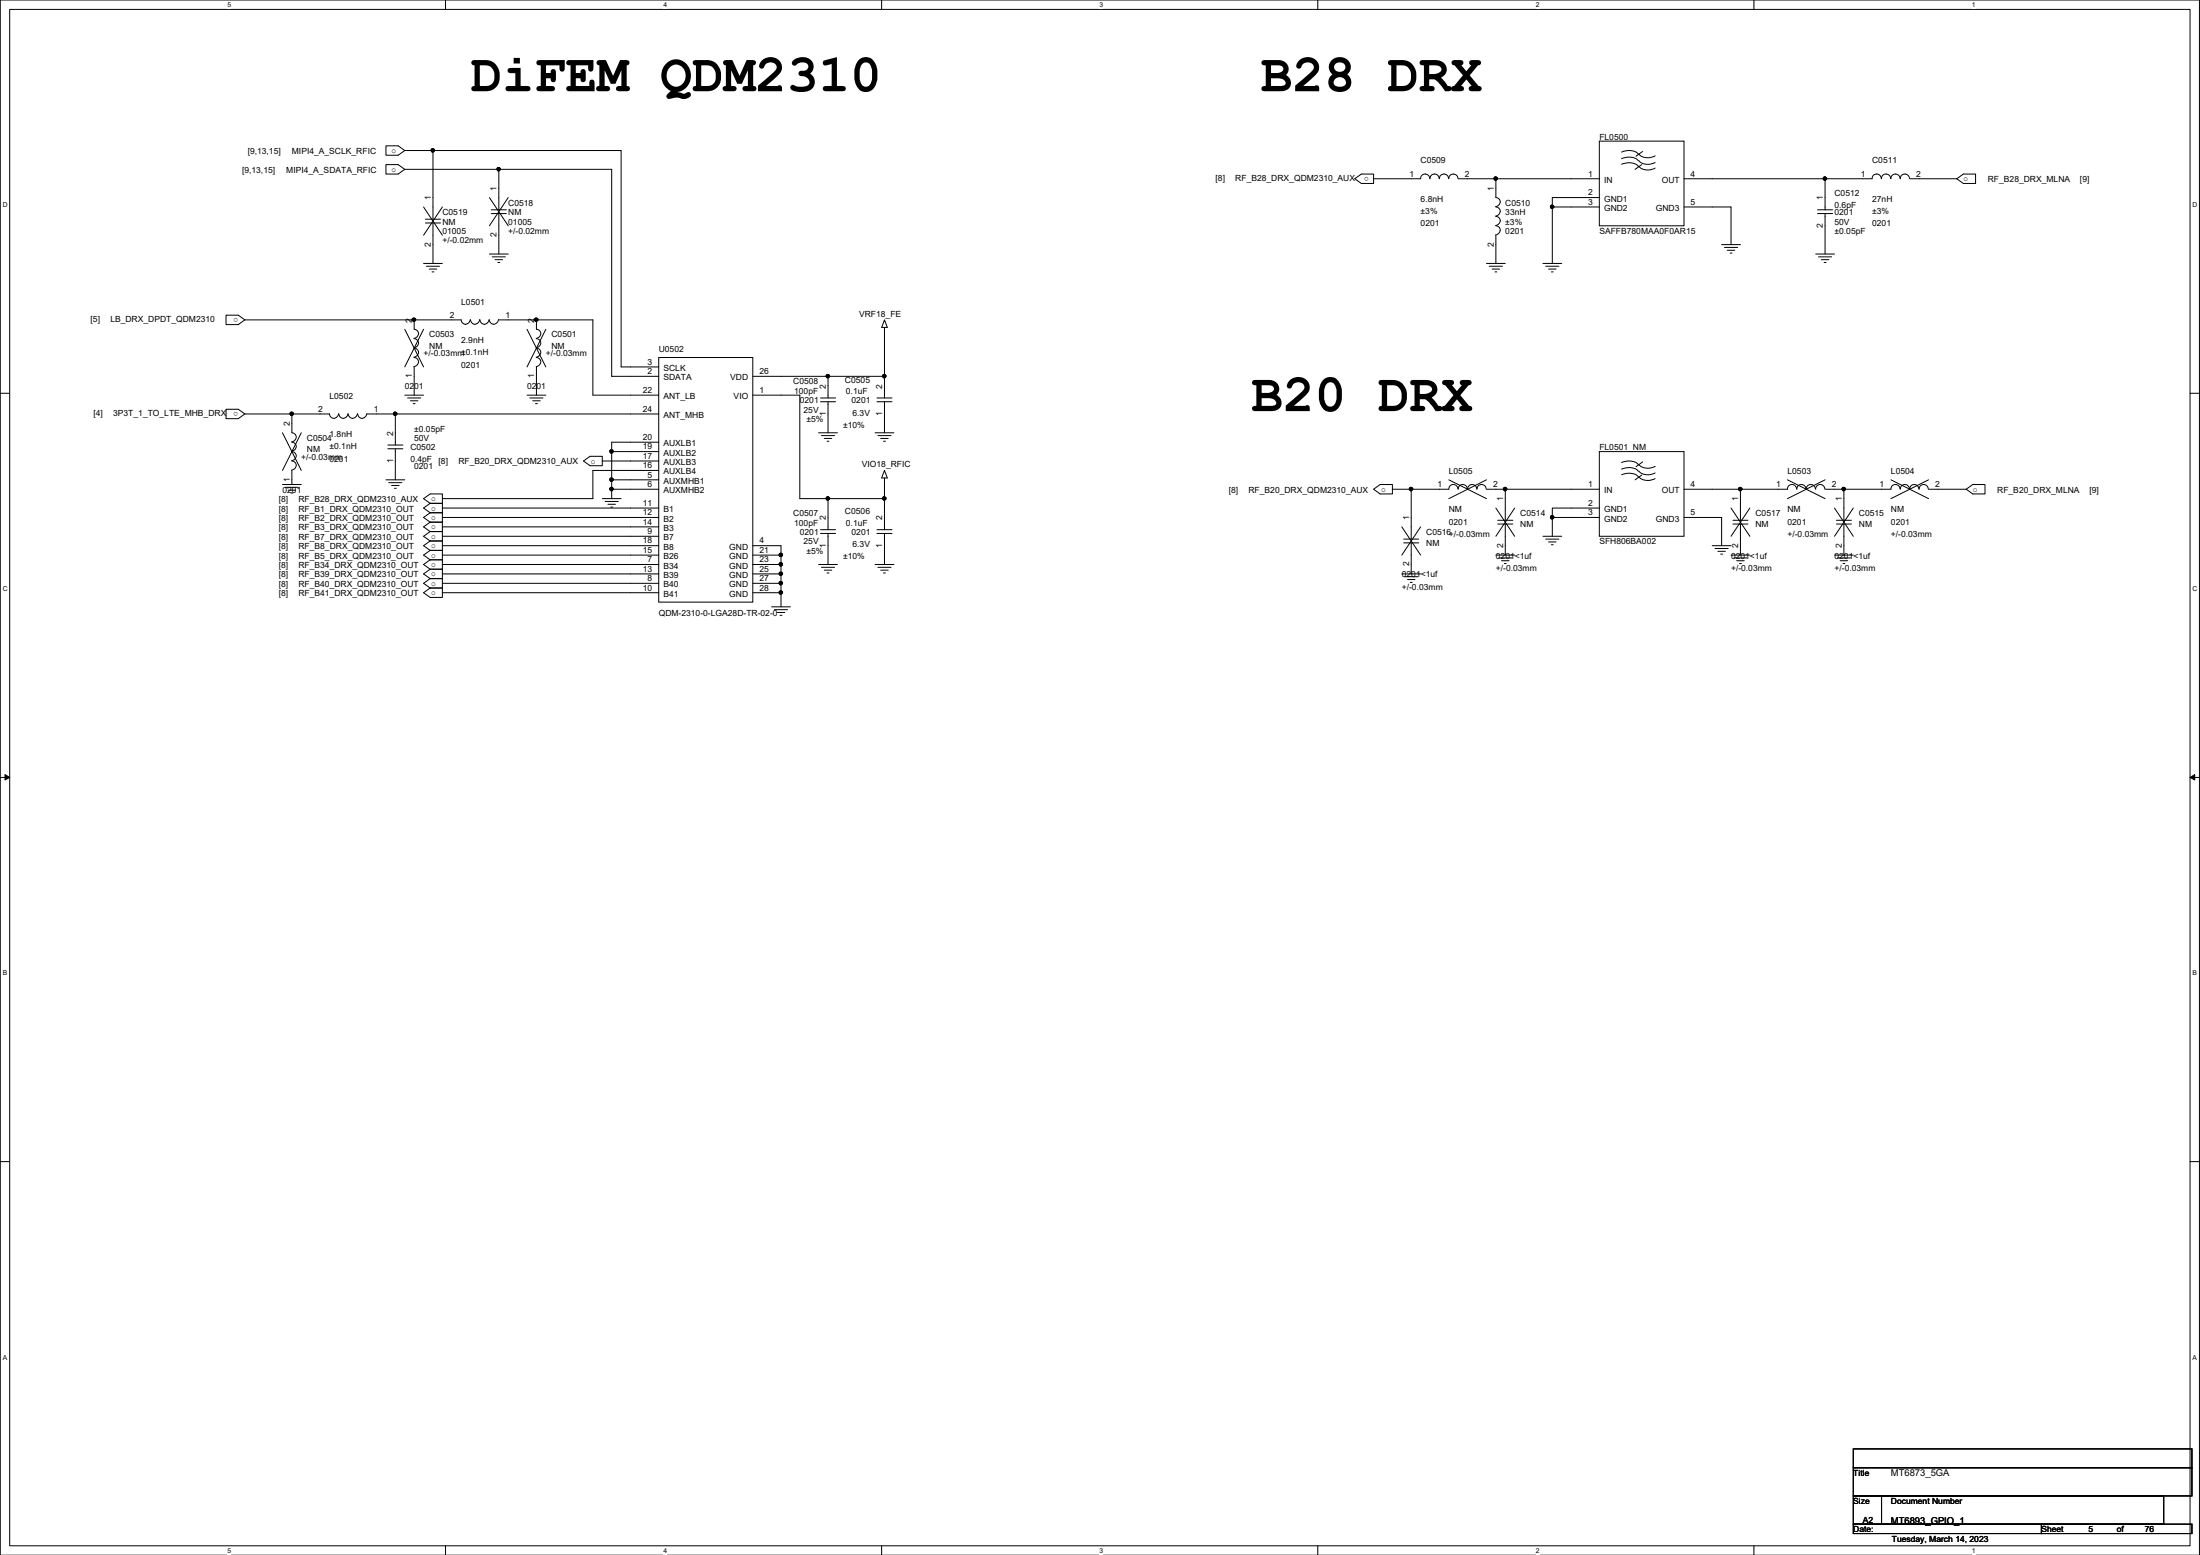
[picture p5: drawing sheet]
<svg xmlns="http://www.w3.org/2000/svg" width="297mm" height="210mm" viewBox="0 0 297 210" stroke-linecap="round" stroke-linejoin="round" font-family="sans-serif">
<path d="M0 0h297v209.9h-297zM1.3 1.3h294.4v207.4h-294.4z" fill="none" stroke="#000" stroke-width=".14"/>
<g fill="#fff">
<path d="M30.7 .1h.5v1h-.5z"/>
<path d="M30.7 208.8h.5v1h-.5z"/>
</g>
<path d="M60.2 0v1.3M60.2 208.7v1.2" fill="none" stroke="#000" stroke-width=".14"/>
<g fill="#fff">
<path d="M89.6 .1h.5v1h-.5z"/>
<path d="M89.6 208.8h.5v1h-.5z"/>
</g>
<path d="M119 0v1.3M119 208.7v1.2" fill="none" stroke="#000" stroke-width=".14"/>
<g fill="#fff">
<path d="M148.5 .1h.5v1h-.5z"/>
<path d="M148.5 208.8h.5v1h-.5z"/>
</g>
<path d="M177.9 0v1.3M177.9 208.7v1.2" fill="none" stroke="#000" stroke-width=".14"/>
<g fill="#fff">
<path d="M207.3 .1h.6v1h-.6z"/>
<path d="M207.3 208.8h.6v1h-.6z"/>
</g>
<path d="M236.8 0v1.3M236.8 208.7v1.2" fill="none" stroke="#000" stroke-width=".14"/>
<g fill="#fff">
<path d="M266.2 .1h.5v1h-.5z"/>
<path d="M266.2 208.8h.5v1h-.5z"/>
<path d="M.4 27.2h.6v1h-.6z"/>
<path d="M296 27.2h.7v1h-.7z"/>
<path d="M.4 79h.6v1h-.6z"/>
<path d="M296 79h.7v1h-.7z"/>
</g>
<path d="M0 53.1h1.3M295.7 53.1h1.3" fill="none" stroke="#000" stroke-width=".14"/>
<g fill="#fff">
<path d="M.4 130.9h.6v1h-.6z"/>
<path d="M296 130.9h.6v1h-.6z"/>
</g>
<path d="M0 104.9h1.3M.7 104.6l.6 .3-.6 .4zM295.7 104.9h1.3M295.7 104.9l.6-.3v.7z" fill="none" stroke="#000" stroke-width=".14"/>
<path d="M.7 104.6l.6 .3-.6 .4zM295.7 104.9l.6-.3v.7z" fill="#000"/>
<g fill="#fff">
<path d="M.4 182.7h.5v1h-.5z"/>
<path d="M296 182.7h.6v1h-.6z"/>
</g>
<g fill="none" stroke="#000" stroke-width=".14">
<path d="M52.1 19.7h1.7l.8 .6-.8 .7h-1.7zM215.9 19h11.5v11.5h-11.5zM52.1 22.2h1.7l.8 .7-.8 .6h-1.7zM54.6 20.3h3.9M54.6 22.9h12.7M57.2 35.6h2.5M57.2 27.9l2.5 3.8M57.4 29.6h2.1M57.4 30.1h2.1M57.6 35.9h1.7M58 36.3h1M58.3 20.1h.3l.1 .2-.1 .2h-.2h-.1z"/>
<path d="M58.3 36.7h.3M58.5 20.3h25.4v29.2h5M58.5 20.3v9.3M58.5 30.1v5.5M59.7 27.9l-2.5 3.8M66.1 34.3h2.5M66.1 26.7l2.5 3.8M66.3 28.3h2.1M66.3 28.8h2.1M66.5 34.7h1.7M66.8 35.1h1.1M67.2 22.7h.3l.1 .1-.1 .2-.2 .1-.1-.1z"/>
<path d="M67.2 35.4h.3M67.3 22.9h15.3v27.9h6.3M67.3 22.9v5.4M67.3 28.8v5.5M68.6 26.7l-2.5 3.8M182.9 24.1l.9-.6h1.7v1.3h-1.7zM193 24.1a.61 .61 0 0 0-.6-.6 .61 .61 0 0 0-.6 .6h-6.3M194.3 24.1a.61 .61 0 0 0-.6-.6 .61 .61 0 0 0-.6 .6M195.6 24.1a.61 .61 0 0 0-.7-.6 .61 .61 0 0 0-.6 .6M196.8 24.1a.61 .61 0 0 0-.6-.6 .61 .61 0 0 0-.6 .6M196.9 24.1h5.1M200.7 35.6h2.5"/>
<path d="M201.1 35.9h1.8M201.5 36.3h1M201.8 23.9h.3l.1 .2-.1 .2h-.2h-.1zM201.8 36.7h.3M202 24.1h13.9M202 27.9a.61 .61 0 0 1 .6 .7 .61 .61 0 0 1-.7 .6M202 29.2a.61 .61 0 0 1 .6 .6 .61 .61 0 0 1-.7 .6M202 30.5a.61 .61 0 0 1 .6 .6 .61 .61 0 0 1-.7 .6M202 24.1v2.6a.61 .61 0 0 1 .6 .6 .61 .61 0 0 1-.7 .6M202 31.7v3.9M208.3 35.6h2.6M208.7 35.9h1.8"/>
<path d="M209.1 36.3h1M209.4 27.7h.3l.1 .2-.1 .2-.2 .1-.1-.1zM209.5 36.7h.2M215.9 27.9h-6.3v7.7M215.9 26.7h-6.3v1.2M218.9 20.5l.8-.2a1.65 1.65 0 0 1 1.5 .5M218.9 22.2l.8-.2a1.65 1.65 0 0 1 1.5 .5M218.9 21.4l.8-.2a1.65 1.65 0 0 1 1.5 .5M221.3 21.7a1.84 1.84 0 0 0 2.2 .2M221.3 22.4a1.84 1.84 0 0 0 2.2 .3M221.3 20.8a1.84 1.84 0 0 0 2.2 .2M221.7 22.2l-.9 .7"/>
<path d="M221.8 20.4l-.9 .7M227.4 24.1h19M227.4 27.9h6.3v5.1M232.4 33h2.6M232.8 33.4h1.8M233.2 33.8h1M233.6 34.2h.2M245.1 34.3h2.6M245.4 28.3h2M245.4 28.8h2M245.5 34.7h1.8M245.9 35.1h1"/>
<path d="M246.2 23.9h.4v.2v.2h-.2h-.2zM246.3 35.4h.2M246.4 24.1v4.2M246.4 28.8v5.5M254 24.1a.61 .61 0 0 0-.6-.6 .61 .61 0 0 0-.6 .6h-6.4M255.3 24.1a.61 .61 0 0 0-.7-.6 .61 .61 0 0 0-.6 .6M256.5 24.1a.61 .61 0 0 0-.6-.6 .61 .61 0 0 0-.6 .6M257.8 24.1a.61 .61 0 0 0-.6-.6 .61 .61 0 0 0-.6 .6M257.8 24.1h6.4M264.2 24.1l.9-.6h1.6v1.3h-1.6zM30.5 42.5h1.7l.9 .7-.9 .6h-1.7zM30.5 55.2h1.7l.9 .7-.9 .6h-1.7z"/>
<path d="M33.1 43.2h22.8M33.1 55.9h6.3M38.1 58.4l2.6 5.1M39.2 55.7h.3l.1 .1-.1 .2-.1 .1-.2-.1zM39.4 59.7a.61 .61 0 0 1 .6 .6 .61 .61 0 0 1-.6 .6M40.7 58.4l-2.6 5.1M45.7 55.8a.61 .61 0 0 1-.6 .7 .61 .61 0 0 1-.6-.6h-5.1v2.5a.61 .61 0 0 1 .6 .7 .61 .61 0 0 1-.6 .5M47 55.8a.61 .61 0 0 1-.6 .7 .61 .61 0 0 1-.6-.6M48.3 55.8a.61 .61 0 0 1-.6 .7 .61 .61 0 0 1-.7-.6M49.5 55.8a.61 .61 0 0 1-.6 .7 .61 .61 0 0 1-.6-.6M49.6 55.9h3.8M53.2 55.7h.3l.1 .1-.1 .2-.2 .1-.1-.1z"/>
<path d="M53.4 55.9v4.2M53.4 55.9h35.5M54.6 53.3h2.6M54.6 44.4l2.6 5.1M55 53.7h1.8M55.4 54.1h1M55.7 43h.4v.1v.2l-.2 .1-.2-.1zM55.8 54.5h.2M55.9 43.2v1.2a.61 .61 0 0 1 .6 .7 .61 .61 0 0 1-.6 .6M55.9 49.5v3.8M55.9 48.3a.61 .61 0 0 1 .6 .6 .61 .61 0 0 1-.6 .6M55.9 47a.61 .61 0 0 1 .6 .6 .61 .61 0 0 1-.6 .6"/>
<path d="M55.9 45.7a.61 .61 0 0 1 .6 .7 .61 .61 0 0 1-.6 .5M57.2 44.4l-2.6 5.1M63.5 43.1a.61 .61 0 0 1-.6 .7 .61 .61 0 0 1-.6-.6h-6.4M64.8 43.1a.61 .61 0 0 1-.6 .7 .61 .61 0 0 1-.7-.6M66 43.1a.61 .61 0 0 1-.6 .7 .61 .61 0 0 1-.6-.6M67.3 43.1a.61 .61 0 0 1-.6 .7 .61 .61 0 0 1-.6-.6M67.3 43.2h5.1M71.2 53.3h2.5M71.2 44.4l2.5 5.1M71.5 53.7h1.8M71.9 54.1h1M72.2 43h.4v.1v.2l-.2 .1-.2-.1z"/>
<path d="M72.3 54.5h.3M72.4 43.2v1.2a.61 .61 0 0 1 .6 .7 .61 .61 0 0 1-.6 .6M72.4 49.5v3.8M72.4 48.3a.61 .61 0 0 1 .6 .6 .61 .61 0 0 1-.6 .6M72.4 47a.61 .61 0 0 1 .6 .6 .61 .61 0 0 1-.6 .6M72.4 45.7a.61 .61 0 0 1 .6 .7 .61 .61 0 0 1-.6 .5M72.4 43.2h7.6v10.1h8.9M73.7 44.4l-2.5 5.1M88.9 59.7h-6.3v1.3M88.9 48.3h12.7v33h-12.7zM101.6 53.3h6.4v14h11.4M101.6 50.8h10.2v2.9"/>
<path d="M110.5 58.4h2.6M110.8 54.2h2M110.8 53.7h2M110.9 58.8h1.8M111.3 59.2h1M111.6 50.6h.3l.1 .2-.1 .1-.1 .1-.2-.1zM111.7 59.6h.2M111.8 54.2v4.2M111.8 50.8h7.6M118.1 58.4h2.6M118.4 54.2h2M118.4 53.7h2"/>
<path d="M118.5 58.8h1.8M118.9 59.2h1M119.2 50.6h.4v.2v.1l-.2 .1-.2-.1zM119.3 59.6h.2M119.4 43.2l.4 1h-.8zM119.4 44.2v6.6M119.4 54.2v4.2M119.4 50.8v2.9M38.1 65.4h2.6M38.5 65.8h1.8M38.9 66.2h1M39.3 66.5h.2"/>
<path d="M39.4 63.5v1.9M39.4 62.2a.61 .61 0 0 1 .6 .7 .61 .61 0 0 1-.6 .6M39.4 61a.61 .61 0 0 1 .6 .6 .61 .61 0 0 1-.6 .6M52.1 64.8h2.5M52.4 60.6h2M52.4 60.1h2M52.5 65.2h1.8M52.9 65.5h1M53.3 65.9h.2M53.4 60.6v4.2M57.2 67.3l.9-.6h1.6v1.2h-1.6zM58.1 67.9l-.9 .7 .9 .6"/>
<path d="M58.1 69.2l-.9 .6 .9 .7M58.1 70.5l-.9 .6 .9 .7M58.1 71.8l-.9 .6 .9 .6M58.1 73l-.9 .7 .9 .6M58.1 74.3l-.9 .6 .9 .7M58.1 75.6l-.9 .6 .9 .6M58.1 76.8l-.9 .7 .9 .6M58.1 78.1l-.9 .6 .9 .7M58.1 67.9h1.6v1.3h-1.6M58.1 69.2h1.6v1.3h-1.6M58.1 70.5h1.6v1.3h-1.6M58.1 71.8h1.6v1.2h-1.6"/>
<path d="M58.1 73h1.6v1.3h-1.6M58.1 74.3h1.6v1.3h-1.6M58.1 75.6h1.6v1.2h-1.6M58.1 76.8h1.6v1.3h-1.6M58.1 78.1h1.6v1.3h-1.6M59.7 78.7h29.2M59.7 72.4h29.2M59.7 76.2h29.2M59.7 77.5h29.2M59.7 71.1h29.2M59.7 68.6h29.2M59.7 69.8h29.2"/>
<path d="M59.7 73.7h29.2M59.7 74.9h29.2M78.8 62.2l.9-.6h1.6v1.3h-1.6zM81.3 67.3h2.6M81.3 62.2h7.6M81.7 67.7h1.8M82.1 68.1h1M82.4 60.8h.3l.1 .1-.1 .2-.2 .1-.1-.1zM82.4 64.6h.3l.1 .1-.1 .2-.2 .1-.1-.1zM82.4 65.8h.3l.1 .2-.1 .2-.2 .1-.1-.1zM82.5 68.5h.2M82.6 64.8h6.3"/>
<path d="M82.6 66h6.3M82.6 64.8v1.2M82.6 66v1.3M88.9 63.5h-8.9v3.8h-20.3M88.9 61h-6.3v3.8M101.6 73.7h3.8v1.2M101.6 74.9h3.8M101.6 76.2h3.8M101.6 77.5h3.8M101.6 78.7h3.8M105.3 76h.3l.1 .2-.1 .1-.2 .1-.1-.1zM105.3 74.7h.3l.1 .2-.1 .2h-.2h-.1z"/>
<path d="M105.3 77.3h.3l.1 .1-.1 .2-.2 .1-.1-.1zM105.3 79.8h.3l.1 .2-.1 .1-.2 .1-.1-.1zM105.3 78.5h.3l.1 .2-.1 .2-.2 .1-.1-.1zM105.4 74.9v1.3M105.4 76.2v1.3M105.4 77.5v1.2M105.4 78.7v1.3M110.5 76.2h2.6M110.8 72h2M110.8 71.5h2M110.9 76.6h1.8M111.3 77h1"/>
<path d="M111.6 67.1h.3l.1 .2-.1 .1-.1 .1-.2-.1zM111.7 77.3h.2M111.8 72v4.2M111.8 67.3v4.2M118.1 76.2h2.6M118.4 72h2M118.4 71.5h2M118.5 76.6h1.8M118.9 77h1M119.2 67.1h.4v.2v.1l-.2 .1-.2-.1zM119.3 77.3h.2M119.4 63.5l.4 1h-.8z"/>
<path d="M119.4 64.5v2.8M119.4 72v4.2M119.4 67.3v4.2M185.5 66l.8-.6h1.7v1.3h-1.7zM188 66h2.5M189.3 71.1l2.5 3.8M189.3 77.5h2.5M189.5 72.8h2.1M189.5 73.3h2.1M189.6 77.9h1.8M190 78.2h1M190.3 65.8h.4l.1 .2-.1 .2-.2 .1-.2-.1z"/>
<path d="M190.4 78.6h.3M190.5 66v6.8M190.5 73.3v4.2M191.8 71.1l-2.5 3.8M195.6 64.8l5.1 2.5M196.8 66a.61 .61 0 0 0-.6-.6 .61 .61 0 0 0-.6 .6h-5.1M198.1 66a.61 .61 0 0 0-.6-.6 .61 .61 0 0 0-.6 .6M199.4 66a.61 .61 0 0 0-.6-.6 .61 .61 0 0 0-.6 .6M200.7 66a.61 .61 0 0 0-.7-.6 .61 .61 0 0 0-.6 .6M200.7 66h2.5M200.7 64.8l-5.1 2.5M202 68.6l2.5 3.8"/>
<path d="M202 74.9h2.5M202.2 70.2h2.1M202.2 70.7h2.1M202.3 75.3h1.8M202.7 75.7h1M203 65.8h.4l.1 .2-.1 .2-.2 .1-.2-.1zM203.1 76.1h.3M203.2 66v4.2M203.2 70.7v4.2M203.2 66h12.7M204.5 68.6l-2.5 3.8M208.3 72.4h2.6"/>
<path d="M208.7 72.8h1.8M209.1 73.2h1M209.4 69.7h.3l.1 .1-.1 .2-.2 .1-.1-.1zM209.5 73.5h.2M215.9 69.8h-6.3v2.6M215.9 68.6h-6.3v1.2M215.9 61h11.5v11.4h-11.5zM218.9 62.4l.8-.2a1.65 1.65 0 0 1 1.5 .5M218.9 64.1l.8-.2a1.65 1.65 0 0 1 1.5 .5M218.9 63.3l.8-.2a1.65 1.65 0 0 1 1.5 .5M221.3 63.6a1.84 1.84 0 0 0 2.2 .2M221.3 64.3a1.84 1.84 0 0 0 2.2 .3"/>
<path d="M221.3 62.7a1.84 1.84 0 0 0 2.2 .2M221.7 64.1l-.9 .7M221.8 62.4l-.9 .6M227.4 66h7.6M227.4 69.8h5v3.9M231.2 73.7h2.5M231.6 74h1.7M231.9 74.4h1.1M232.3 74.8h.3M233.7 68.6l2.6 3.8M233.7 74.9h2.6M234 70.2h2"/>
<path d="M234 70.7h2M234.1 75.3h1.8M234.5 75.7h1M234.8 65.8h.3l.1 .2-.1 .2-.2 .1-.1-.1zM234.9 76.1h.2M235 66v4.2M235 70.7v4.2M236.3 68.6l-2.6 3.8M241.3 64.8l5.1 2.5M242.6 66a.61 .61 0 0 0-.7-.6 .61 .61 0 0 0-.6 .6h-6.3M243.8 66a.61 .61 0 0 0-.6-.6 .61 .61 0 0 0-.6 .6M245.1 66a.61 .61 0 0 0-.6-.6 .61 .61 0 0 0-.6 .6"/>
<path d="M246.4 66a.61 .61 0 0 0-.7-.6 .61 .61 0 0 0-.6 .6M246.4 64.8l-5.1 2.5M246.4 66h2.6M247.7 68.6l2.5 3.8M247.7 74.9h2.5M247.9 70.2h2.1M247.9 70.7h2.1M248.1 75.3h1.7M248.5 75.7h1M248.8 65.8h.3l.1 .2-.1 .2-.2 .1-.1-.1zM248.8 76.1h.3M249 66v4.2"/>
<path d="M249 70.7v4.2M250.2 68.6l-2.5 3.8M255.3 64.8l5.1 2.5M256.5 66a.61 .61 0 0 0-.6-.6 .61 .61 0 0 0-.6 .6h-6.3M257.8 66a.61 .61 0 0 0-.6-.6 .61 .61 0 0 0-.6 .6M259.1 66a.61 .61 0 0 0-.7-.6 .61 .61 0 0 0-.6 .6M260.3 66a.61 .61 0 0 0-.6-.6 .61 .61 0 0 0-.6 .6M260.4 66h5.1M260.4 64.8l-5.1 2.5M265.5 66l.9-.6h1.6v1.3h-1.6zM57.2 80l.9-.6h1.6v1.2h-1.6zM59.7 80h29.2"/>
<path d="M101.6 80h3.8M104.2 81.9h2.5M104.6 82.3h1.7M104.9 82.7h1.1M105.3 83.1h.3M105.4 80v1.9M0 156.8h1.3M295.7 156.8h1.3M250.2 195.6h45.7v2.5h-45.7zM250.2 198.1h45.7v3.8h-45.7zM250.2 201.9h3.8v3.8h-3.8zM250.2 205.7h25.4v1.3h-25.4z"/>
<path d="M254 201.9h38.1v3.8h-38.1zM275.6 205.7h20.3v1.3h-20.3z"/>
</g>
<g fill="#000">
<path d="M58.3 20.1h.3l.1 .2-.1 .2h-.2h-.1z" fill-rule="evenodd"/>
<path d="M58.3 20.1h.3l.1 .2-.1 .2h-.2h-.1z" fill-rule="evenodd"/>
<path d="M67.2 22.7h.3l.1 .1-.1 .2-.2 .1-.1-.1z" fill-rule="evenodd"/>
<path d="M67.2 22.7h.3l.1 .1-.1 .2-.2 .1-.1-.1z" fill-rule="evenodd"/>
<path d="M201.8 23.9h.3l.1 .2-.1 .2h-.2h-.1z" fill-rule="evenodd"/>
<path d="M201.8 23.9h.3l.1 .2-.1 .2h-.2h-.1z" fill-rule="evenodd"/>
<path d="M209.4 27.7h.3l.1 .2-.1 .2-.2 .1-.1-.1z" fill-rule="evenodd"/>
<path d="M209.4 27.7h.3l.1 .2-.1 .2-.2 .1-.1-.1z" fill-rule="evenodd"/>
<path d="M246.2 23.9h.4v.2v.2h-.2h-.2z" fill-rule="evenodd"/>
<path d="M246.2 23.9h.4v.2v.2h-.2h-.2z" fill-rule="evenodd"/>
<path d="M39.2 55.7h.3l.1 .1-.1 .2-.1 .1-.2-.1z" fill-rule="evenodd"/>
<path d="M39.2 55.7h.3l.1 .1-.1 .2-.1 .1-.2-.1z" fill-rule="evenodd"/>
<path d="M53.2 55.7h.3l.1 .1-.1 .2-.2 .1-.1-.1z" fill-rule="evenodd"/>
<path d="M53.2 55.7h.3l.1 .1-.1 .2-.2 .1-.1-.1z" fill-rule="evenodd"/>
<path d="M55.7 43h.4v.1v.2l-.2 .1-.2-.1z" fill-rule="evenodd"/>
<path d="M55.7 43h.4v.1v.2l-.2 .1-.2-.1z" fill-rule="evenodd"/>
<path d="M72.2 43h.4v.1v.2l-.2 .1-.2-.1z" fill-rule="evenodd"/>
<path d="M72.2 43h.4v.1v.2l-.2 .1-.2-.1z" fill-rule="evenodd"/>
<path d="M111.6 50.6h.3l.1 .2-.1 .1-.1 .1-.2-.1z" fill-rule="evenodd"/>
<path d="M111.6 50.6h.3l.1 .2-.1 .1-.1 .1-.2-.1z" fill-rule="evenodd"/>
<path d="M119.2 50.6h.4v.2v.1l-.2 .1-.2-.1z" fill-rule="evenodd"/>
<path d="M119.2 50.6h.4v.2v.1l-.2 .1-.2-.1z" fill-rule="evenodd"/>
<path d="M82.4 60.8h.3l.1 .1-.1 .2-.2 .1-.1-.1z" fill-rule="evenodd"/>
<path d="M82.4 64.6h.3l.1 .1-.1 .2-.2 .1-.1-.1z" fill-rule="evenodd"/>
<path d="M82.4 65.8h.3l.1 .2-.1 .2-.2 .1-.1-.1z" fill-rule="evenodd"/>
<path d="M82.4 60.8h.3l.1 .1-.1 .2-.2 .1-.1-.1z" fill-rule="evenodd"/>
<path d="M82.4 64.6h.3l.1 .1-.1 .2-.2 .1-.1-.1z" fill-rule="evenodd"/>
<path d="M82.4 65.8h.3l.1 .2-.1 .2-.2 .1-.1-.1z" fill-rule="evenodd"/>
<path d="M105.3 76h.3l.1 .2-.1 .1-.2 .1-.1-.1z" fill-rule="evenodd"/>
<path d="M105.3 74.7h.3l.1 .2-.1 .2h-.2h-.1z" fill-rule="evenodd"/>
<path d="M105.3 77.3h.3l.1 .1-.1 .2-.2 .1-.1-.1z" fill-rule="evenodd"/>
<path d="M105.3 79.8h.3l.1 .2-.1 .1-.2 .1-.1-.1z" fill-rule="evenodd"/>
<path d="M105.3 78.5h.3l.1 .2-.1 .2-.2 .1-.1-.1z" fill-rule="evenodd"/>
<path d="M105.3 76h.3l.1 .2-.1 .1-.2 .1-.1-.1z" fill-rule="evenodd"/>
<path d="M105.3 74.7h.3l.1 .2-.1 .2h-.2h-.1z" fill-rule="evenodd"/>
<path d="M105.3 77.3h.3l.1 .1-.1 .2-.2 .1-.1-.1z" fill-rule="evenodd"/>
<path d="M105.3 79.8h.3l.1 .2-.1 .1-.2 .1-.1-.1z" fill-rule="evenodd"/>
<path d="M105.3 78.5h.3l.1 .2-.1 .2-.2 .1-.1-.1z" fill-rule="evenodd"/>
<path d="M111.6 67.1h.3l.1 .2-.1 .1-.1 .1-.2-.1z" fill-rule="evenodd"/>
<path d="M111.6 67.1h.3l.1 .2-.1 .1-.1 .1-.2-.1z" fill-rule="evenodd"/>
<path d="M119.2 67.1h.4v.2v.1l-.2 .1-.2-.1z" fill-rule="evenodd"/>
<path d="M119.2 67.1h.4v.2v.1l-.2 .1-.2-.1z" fill-rule="evenodd"/>
<path d="M190.3 65.8h.4l.1 .2-.1 .2-.2 .1-.2-.1z" fill-rule="evenodd"/>
<path d="M190.3 65.8h.4l.1 .2-.1 .2-.2 .1-.2-.1z" fill-rule="evenodd"/>
<path d="M203 65.8h.4l.1 .2-.1 .2-.2 .1-.2-.1z" fill-rule="evenodd"/>
<path d="M203 65.8h.4l.1 .2-.1 .2-.2 .1-.2-.1z" fill-rule="evenodd"/>
<path d="M209.4 69.7h.3l.1 .1-.1 .2-.2 .1-.1-.1z" fill-rule="evenodd"/>
<path d="M209.4 69.7h.3l.1 .1-.1 .2-.2 .1-.1-.1z" fill-rule="evenodd"/>
<path d="M234.8 65.8h.3l.1 .2-.1 .2-.2 .1-.1-.1z" fill-rule="evenodd"/>
<path d="M234.8 65.8h.3l.1 .2-.1 .2-.2 .1-.1-.1z" fill-rule="evenodd"/>
<path d="M248.8 65.8h.3l.1 .2-.1 .2-.2 .1-.1-.1z" fill-rule="evenodd"/>
<path d="M248.8 65.8h.3l.1 .2-.1 .2-.2 .1-.1-.1z" fill-rule="evenodd"/>
</g>
<g font-size="7.1">
<text x="63.5" y="12.3">DiFEM QDM2310</text>
<text x="170.2" y="12.3">B28 DRX</text>
<text x="168.9" y="55.5">B20 DRX</text>
</g>
<g font-size="1.3">
<text x="255.3" y="199.3">MT6873_5GA</text>
<text x="255.3" y="205.7">MT6893_GPIO_1</text>
</g>
<g font-size="1.1">
<text x="32.7" y="23.3">[9,13,15]</text>
<text x="33.4" y="20.8">[9,13,15]</text>
<text x="38.6" y="23.3">MIPI4_A_SDATA_RFIC</text>
<text x="39.4" y="20.8">MIPI4_A_SCLK_RFIC</text>
<text x="52.9" y="20.7">o</text>
<text x="52.9" y="23.2">o</text>
<text x="184.8" y="23.8" transform="rotate(180 184.8 23.8)">o</text>
<text x="190.3" y="23.8">1</text>
<text x="191.8" y="22.1">C0509</text>
<text x="197.8" y="23.8">2</text>
<text x="214.4" y="23.8">1</text>
<text x="215.9" y="18.9">FL0500</text>
<text x="228.3" y="23.8">4</text>
<text x="251.2" y="23.8">1</text>
<text x="252.8" y="22.1">C0511</text>
<text x="258.7" y="23.8">2</text>
<text x="58.2" y="27.1" transform="rotate(-90 58.2 27.1)">1</text>
<text x="59.7" y="29">C0519</text>
<text x="67.1" y="25.8" transform="rotate(-90 67.1 25.8)">1</text>
<text x="68.6" y="27.8">C0518</text>
<text x="68.6" y="29">NM</text>
<text x="164.1" y="24.5">[8]</text>
<text x="166.8" y="24.5">RF_B28_DRX_QDM2310_AUX</text>
<text x="191.8" y="27.3">6.8nH</text>
<text x="191.8" y="28.9">±3%</text>
<text x="201.7" y="25.8" transform="rotate(-90 201.7 25.8)">1</text>
<text x="203.2" y="27.8">C0510</text>
<text x="203.2" y="29">33nH</text>
<text x="214.4" y="27.6">3</text>
<text x="214.4" y="26.4">2</text>
<text x="216.6" y="24.7">IN</text>
<text x="216.6" y="28.5">GND2</text>
<text x="216.6" y="27.2">GND1</text>
<text x="223.6" y="28.5">GND3</text>
<text x="224.4" y="24.7">OUT</text>
<text x="228.3" y="27.6">5</text>
<text x="246.1" y="27.1" transform="rotate(-90 246.1 27.1)">1</text>
<text x="247.7" y="26.5">C0512</text>
<text x="247.7" y="28">0.6pF</text>
<text x="247.7" y="29">0201</text>
<text x="252.8" y="27.3">27nH</text>
<text x="252.8" y="28.9">±3%</text>
<text x="265.1" y="24.5">o</text>
<text x="268.4" y="24.6">RF_B28_DRX_MLNA</text>
<text x="280.8" y="24.6">[9]</text>
<text x="58.2" y="33.3" transform="rotate(-90 58.2 33.3)">2</text>
<text x="59.7" y="30.3">NM</text>
<text x="59.7" y="31.6">01005</text>
<text x="59.7" y="32.9">+/-0.02mm</text>
<text x="67.1" y="32" transform="rotate(-90 67.1 32)">2</text>
<text x="68.6" y="30.3">01005</text>
<text x="68.6" y="31.6">+/-0.02mm</text>
<text x="191.8" y="30.6">0201</text>
<text x="201.7" y="33.3" transform="rotate(-90 201.7 33.3)">2</text>
<text x="203.2" y="30.3">±3%</text>
<text x="203.2" y="31.6">0201</text>
<text x="215.9" y="31.6">SAFFB780MAA0F0AR15</text>
<text x="246.1" y="30.7" transform="rotate(-90 246.1 30.7)">2</text>
<text x="247.7" y="30.3">50V</text>
<text x="247.7" y="31.6">±0.05pF</text>
<text x="252.8" y="30.6">0201</text>
<text x="62.3" y="41.1">L0501</text>
<text x="12.2" y="43.5">[5]</text>
<text x="14.9" y="43.5">LB_DRX_DPDT_QDM2310</text>
<text x="32.2" y="42.9" transform="rotate(180 32.2 42.9)">o</text>
<text x="55.6" y="43.6" transform="rotate(-90 55.6 43.6)">2</text>
<text x="58" y="45.6">C0503</text>
<text x="58" y="47.1">NM</text>
<text x="60.7" y="42.9">2</text>
<text x="62.3" y="46.3">2.9nH</text>
<text x="68.2" y="42.9">1</text>
<text x="72.1" y="43.6" transform="rotate(-90 72.1 43.6)">2</text>
<text x="74.5" y="45.6">C0501</text>
<text x="74.5" y="47.1">NM</text>
<text x="88.9" y="47.5">U0502</text>
<text x="116" y="42.8">VRF18_FE</text>
<text x="44.5" y="53.8">L0502</text>
<text x="54.6" y="52.5">0201</text>
<text x="55.6" y="51.1" transform="rotate(-90 55.6 51.1)">1</text>
<text x="57.2" y="48.1">+/-0.03mm±0.1nH</text>
<text x="62.3" y="49.6">0201</text>
<text x="71.2" y="52.5">0201</text>
<text x="72.1" y="51.1" transform="rotate(-90 72.1 51.1)">1</text>
<text x="73.7" y="48.1">+/-0.03mm</text>
<text x="86.8" y="53">22</text>
<text x="87.4" y="50.5">2</text>
<text x="87.4" y="49.2">3</text>
<text x="89.6" y="51.4">SDATA</text>
<text x="89.6" y="50.1">SCLK</text>
<text x="89.6" y="53.9">ANT_LB</text>
<text x="98.6" y="51.4">VDD</text>
<text x="99.1" y="53.9">VIO</text>
<text x="102.5" y="53">1</text>
<text x="102.5" y="50.5">26</text>
<text x="107.1" y="51.9">C0508</text>
<text x="107.2" y="53.2">100pF</text>
<text x="111.5" y="52.5" transform="rotate(-90 111.5 52.5)">2</text>
<text x="114.1" y="51.6">C0505</text>
<text x="114.2" y="53.2">0.1uF</text>
<text x="119.1" y="52.5" transform="rotate(-90 119.1 52.5)">2</text>
<text x="12.6" y="56.2">[4]</text>
<text x="15.3" y="56.2">3P3T_1_TO_LTE_MHB_DRX</text>
<text x="32.2" y="55.6" transform="rotate(180 32.2 55.6)">o</text>
<text x="39.1" y="57.5" transform="rotate(-90 39.1 57.5)">2</text>
<text x="41.4" y="59.5">C0504</text>
<text x="43" y="55.6">2</text>
<text x="44.5" y="59">1.8nH</text>
<text x="50.5" y="55.6">1</text>
<text x="53.1" y="58.8" transform="rotate(-90 53.1 58.8)">2</text>
<text x="55.9" y="59.5">50V</text>
<text x="55.9" y="58.3">±0.05pF</text>
<text x="86.8" y="59.4">20</text>
<text x="86.8" y="55.6">24</text>
<text x="89.6" y="56.4">ANT_MHB</text>
<text x="108" y="54.4">0201</text>
<text x="108.5" y="55.7">25V</text>
<text x="108.9" y="57">±5%</text>
<text x="111.5" y="56.1" transform="rotate(-90 111.5 56.1)">1</text>
<text x="113.8" y="57.7">±10%</text>
<text x="115" y="54.4">0201</text>
<text x="115.1" y="56.1">6.3V</text>
<text x="119.1" y="56.1" transform="rotate(-90 119.1 56.1)">1</text>
<text x="39.1" y="65" transform="rotate(-90 39.1 65)">1</text>
<text x="40.7" y="62.1">+/-0.03mm</text>
<text x="41.4" y="61">NM</text>
<text x="44.5" y="60.7">±0.1nH</text>
<text x="44.5" y="62.3">0201</text>
<text x="53.1" y="62.5" transform="rotate(-90 53.1 62.5)">1</text>
<text x="55.4" y="60.8">C0502</text>
<text x="55.4" y="62.3">0.4pF</text>
<text x="55.9" y="63.3">0201</text>
<text x="59.2" y="62.7">[8]</text>
<text x="61.9" y="62.7">RF_B20_DRX_QDM2310_AUX</text>
<text x="79.8" y="62.6">o</text>
<text x="86.8" y="63.2">16</text>
<text x="86.8" y="61.9">17</text>
<text x="86.8" y="60.7">19</text>
<text x="87.4" y="64.5">5</text>
<text x="87.4" y="65.7">6</text>
<text x="89.6" y="65.3">AUXMHB1</text>
<text x="89.6" y="60.2">AUXLB1</text>
<text x="89.6" y="64.1">AUXLB4</text>
<text x="89.6" y="62.8">AUXLB3</text>
<text x="89.6" y="61.5">AUXLB2</text>
<text x="116.4" y="63.1">VIO18_RFIC</text>
<text x="194.1" y="65.7">1</text>
<text x="195.6" y="64">L0505</text>
<text x="201.6" y="65.7">2</text>
<text x="214.4" y="65.7">1</text>
<text x="215.9" y="60.8">FL0501_NM</text>
<text x="228.3" y="65.7">4</text>
<text x="239.8" y="65.7">1</text>
<text x="241.3" y="64">L0503</text>
<text x="247.3" y="65.7">2</text>
<text x="253.8" y="65.7">1</text>
<text x="255.3" y="64">L0504</text>
<text x="261.3" y="65.7">2</text>
<text x="37.6" y="67.8">[8]</text>
<text x="37.6" y="69">[8]</text>
<text x="37.6" y="70.3">[8]</text>
<text x="37.6" y="71.6">[8]</text>
<text x="38.1" y="66.5">0201</text>
<text x="40.3" y="67.8">RF_B28_DRX_QDM2310_AUX</text>
<text x="40.3" y="69">RF_B1_DRX_QDM2310_OUT</text>
<text x="40.3" y="70.3">RF_B2_DRX_QDM2310_OUT</text>
<text x="40.3" y="71.6">RF_B3_DRX_QDM2310_OUT</text>
<text x="58.2" y="67.6">o</text>
<text x="58.2" y="68.9">o</text>
<text x="58.2" y="70.2">o</text>
<text x="58.2" y="71.5">o</text>
<text x="86.8" y="70.8">14</text>
<text x="86.8" y="68.3">11</text>
<text x="86.8" y="69.6">12</text>
<text x="89.6" y="71.7">B3</text>
<text x="89.6" y="66.6">AUXMHB2</text>
<text x="89.6" y="69.1">B1</text>
<text x="89.6" y="70.4">B2</text>
<text x="107.1" y="69.7">C0507</text>
<text x="107.2" y="71">100pF</text>
<text x="111.5" y="70.2" transform="rotate(-90 111.5 70.2)">2</text>
<text x="114.1" y="69.4">C0506</text>
<text x="114.2" y="71">0.1uF</text>
<text x="119.1" y="70.2" transform="rotate(-90 119.1 70.2)">2</text>
<text x="165.9" y="66.5">[8]</text>
<text x="168.6" y="66.5">RF_B20_DRX_QDM2310_AUX</text>
<text x="186.5" y="66.4">o</text>
<text x="190.2" y="70.2" transform="rotate(-90 190.2 70.2)">1</text>
<text x="195.6" y="69.2">NM</text>
<text x="195.6" y="70.8">0201</text>
<text x="202.9" y="67.7" transform="rotate(-90 202.9 67.7)">1</text>
<text x="205.3" y="69.7">C0514</text>
<text x="205.3" y="71.2">NM</text>
<text x="214.4" y="69.6">3</text>
<text x="214.4" y="68.3">2</text>
<text x="216.6" y="66.6">IN</text>
<text x="216.6" y="70.4">GND2</text>
<text x="216.6" y="69.1">GND1</text>
<text x="223.6" y="70.4">GND3</text>
<text x="224.4" y="66.6">OUT</text>
<text x="228.3" y="69.6">5</text>
<text x="234.7" y="67.7" transform="rotate(-90 234.7 67.7)">1</text>
<text x="237" y="69.7">C0517</text>
<text x="237" y="71.2">NM</text>
<text x="241.3" y="69.2">NM</text>
<text x="241.3" y="70.8">0201</text>
<text x="248.7" y="67.7" transform="rotate(-90 248.7 67.7)">1</text>
<text x="251" y="69.7">C0515</text>
<text x="251" y="71.2">NM</text>
<text x="255.3" y="69.2">NM</text>
<text x="255.3" y="70.8">0201</text>
<text x="266.4" y="66.4">o</text>
<text x="269.7" y="66.5">RF_B20_DRX_MLNA</text>
<text x="282.1" y="66.5">[9]</text>
<text x="37.6" y="72.9">[8]</text>
<text x="37.6" y="74.1">[8]</text>
<text x="37.6" y="75.4">[8]</text>
<text x="37.6" y="76.7">[8]</text>
<text x="37.6" y="77.9">[8]</text>
<text x="40.3" y="72.9">RF_B7_DRX_QDM2310_OUT</text>
<text x="40.3" y="74.1">RF_B8_DRX_QDM2310_OUT</text>
<text x="40.3" y="75.4">RF_B5_DRX_QDM2310_OUT</text>
<text x="40.3" y="76.7">RF_B34_DRX_QDM2310_OUT</text>
<text x="40.3" y="77.9">RF_B39_DRX_QDM2310_OUT</text>
<text x="58.2" y="72.7">o</text>
<text x="58.2" y="74">o</text>
<text x="58.2" y="75.3">o</text>
<text x="58.2" y="76.5">o</text>
<text x="58.2" y="77.8">o</text>
<text x="86.8" y="77.2">13</text>
<text x="86.8" y="73.4">18</text>
<text x="86.8" y="74.6">15</text>
<text x="87.4" y="72.1">9</text>
<text x="87.4" y="75.9">7</text>
<text x="89.6" y="72.9">B7</text>
<text x="89.6" y="76.8">B34</text>
<text x="89.6" y="74.2">B8</text>
<text x="89.6" y="75.5">B26</text>
<text x="98.5" y="74.2">GND</text>
<text x="98.5" y="75.5">GND</text>
<text x="98.5" y="76.8">GND</text>
<text x="102.5" y="73.4">4</text>
<text x="102.5" y="74.6">21</text>
<text x="102.5" y="75.9">23</text>
<text x="102.5" y="77.2">25</text>
<text x="108" y="72.2">0201</text>
<text x="108.5" y="73.5">25V</text>
<text x="108.9" y="74.8">±5%</text>
<text x="111.5" y="73.9" transform="rotate(-90 111.5 73.9)">1</text>
<text x="113.8" y="75.5">±10%</text>
<text x="115" y="72.2">0201</text>
<text x="115.1" y="73.9">6.3V</text>
<text x="119.1" y="73.9" transform="rotate(-90 119.1 73.9)">1</text>
<text x="189.3" y="77.9">0201&lt;1uf</text>
<text x="190.2" y="76.5" transform="rotate(-90 190.2 76.5)">2</text>
<text x="192.6" y="72.2">C0516+/-0.03mm</text>
<text x="192.6" y="73.7">NM</text>
<text x="202" y="75.4">0201&lt;1uf</text>
<text x="202" y="77">+/-0.03mm</text>
<text x="202.9" y="73.9" transform="rotate(-90 202.9 73.9)">2</text>
<text x="215.9" y="73.5">SFH806BA002</text>
<text x="233.7" y="75.4">0201&lt;1uf</text>
<text x="233.7" y="77">+/-0.03mm</text>
<text x="234.7" y="73.9" transform="rotate(-90 234.7 73.9)">2</text>
<text x="241.3" y="72.5">+/-0.03mm</text>
<text x="247.7" y="75.4">0201&lt;1uf</text>
<text x="247.7" y="77">+/-0.03mm</text>
<text x="248.7" y="73.9" transform="rotate(-90 248.7 73.9)">2</text>
<text x="255.3" y="72.5">+/-0.03mm</text>
<text x="37.6" y="79.2">[8]</text>
<text x="37.6" y="80.5">[8]</text>
<text x="40.3" y="79.2">RF_B40_DRX_QDM2310_OUT</text>
<text x="40.3" y="80.5">RF_B41_DRX_QDM2310_OUT</text>
<text x="58.2" y="79.1">o</text>
<text x="58.2" y="80.3">o</text>
<text x="86.8" y="79.7">10</text>
<text x="87.4" y="78.4">8</text>
<text x="88.9" y="83.1">QDM-2310-0-LGA28D-TR-02-0</text>
<text x="89.6" y="79.3">B40</text>
<text x="89.6" y="80.6">B41</text>
<text x="89.6" y="78">B39</text>
<text x="98.5" y="78">GND</text>
<text x="98.5" y="79.3">GND</text>
<text x="98.5" y="80.6">GND</text>
<text x="102.5" y="78.4">27</text>
<text x="102.5" y="79.7">28</text>
<text x="189.3" y="79.6">+/-0.03mm</text>
<text x="250.2" y="199.2">Title</text>
<text x="250.2" y="203">Size</text>
<text x="255.3" y="203">Document Number</text>
<text x="250.2" y="206.8">Date:</text>
<text x="251.5" y="205.6">A2</text>
<text x="255.4" y="208.1">Tuesday, March 14, 2023</text>
<text x="275.6" y="206.8">Sheet</text>
<text x="282" y="206.8">5</text>
<text x="285.8" y="206.8">of</text>
<text x="289.6" y="206.8">76</text>
</g>
<g font-size=".9">
<text x="30.7" y=".9">5</text>
<text x="89.6" y=".9">4</text>
<text x="148.5" y=".9">3</text>
<text x="207.3" y=".9">2</text>
<text x="266.2" y=".9">1</text>
<text x=".4" y="28">D</text>
<text x="296" y="28">D</text>
<text x=".4" y="79.8">C</text>
<text x="296" y="79.8">C</text>
<text x=".4" y="131.7">B</text>
<text x="296" y="131.7">B</text>
<text x=".4" y="183.5">A</text>
<text x="296" y="183.5">A</text>
<text x="30.7" y="209.6">5</text>
<text x="89.6" y="209.6">4</text>
<text x="148.5" y="209.6">3</text>
<text x="207.3" y="209.6">2</text>
<text x="266.2" y="209.6">1</text>
</g>
</svg>
